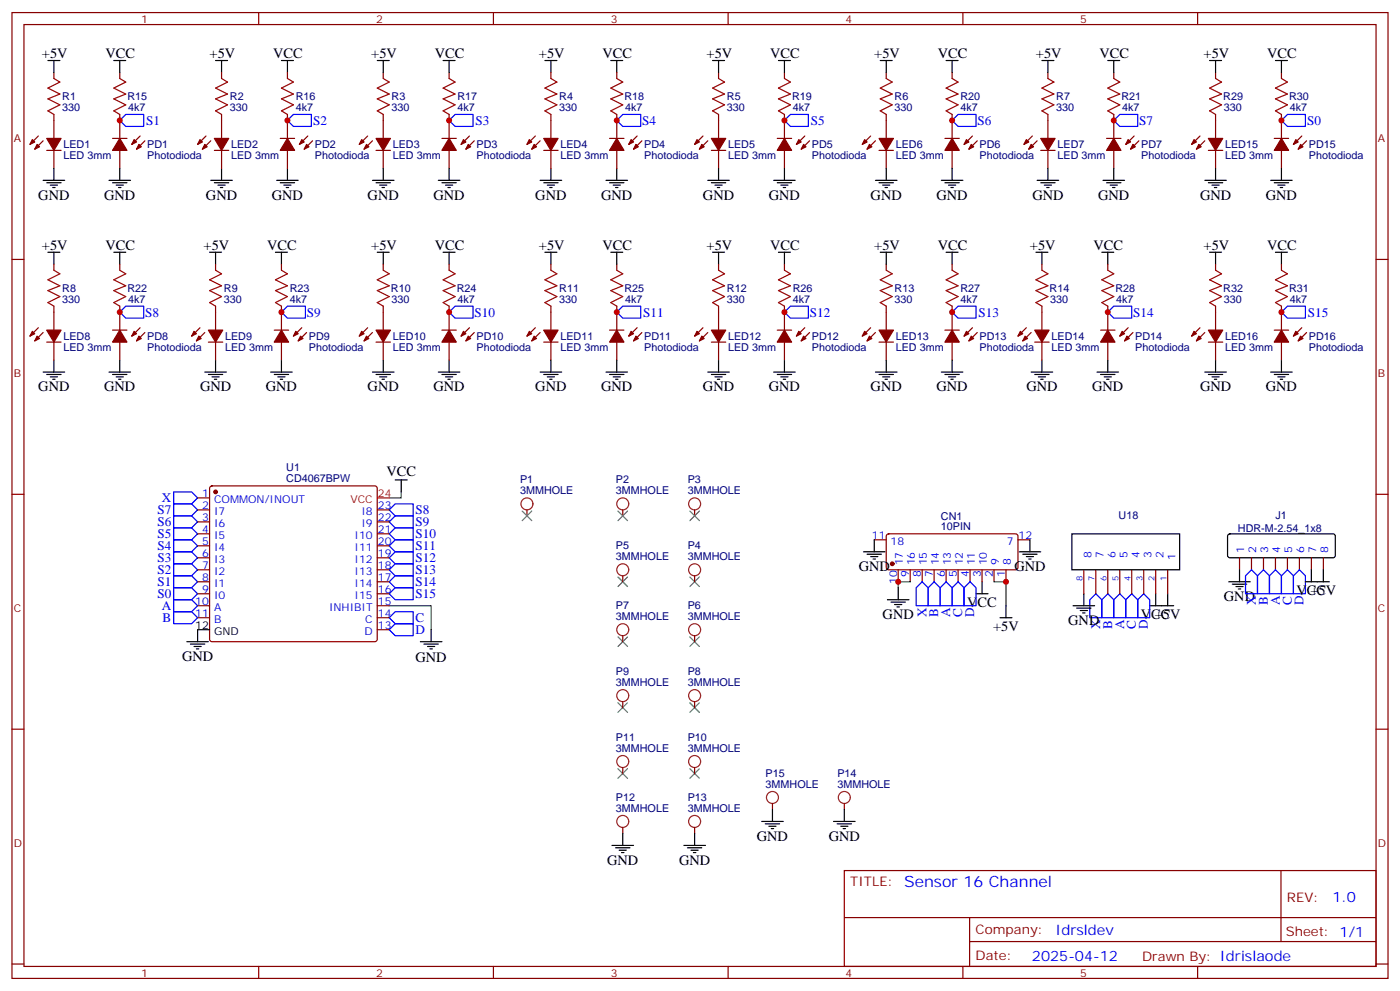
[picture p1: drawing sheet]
<svg xmlns="http://www.w3.org/2000/svg" width="412mm" height="292mm" viewBox="0 0 412 292" stroke-linecap="round" stroke-linejoin="round" font-family="sans-serif">
<g fill="none" stroke="#870000" stroke-width=".35">
<path d="M3.5 3.7h405.4v284.3h-405.4zM7.1 7.2h398.2v277.3h-398.2zM76.2 3.7v3.5M145.3 3.7v3.5M214.5 3.7v3.5M283.6 3.7v3.5M352.8 3.7v3.5M15.9 21.3v1.8M15.9 33.7v7M35.3 21.3v1.8M35.3 33.7v7M65.3 21.3v1.8"/>
<path d="M65.3 33.7v7M84.7 21.3v1.8M84.7 33.7v7M112.9 21.3v1.8M112.9 33.7v7M132.3 21.3v1.8M132.3 33.7v7M162.3 21.3v1.8M162.3 33.7v7M181.7 21.3v1.8M181.7 33.7v7M211.7 21.3v1.8"/>
<path d="M211.7 33.7v7M231.1 21.3v1.8M231.1 33.7v7M261.1 21.3v1.8M261.1 33.7v7M280.5 21.3v1.8M280.5 33.7v7M308.7 21.3v1.8M308.7 33.7v7M328.1 21.3v1.8M328.1 33.7v7M358.1 21.3v1.8"/>
<path d="M358.1 33.7v7M377.5 21.3v1.8M377.5 33.7v7M11.3 40l-2.5 2.5M12.7 41.5l-2.5 2.4M13.8 44.3h4.2M15.9 44.3v5.3M33.2 40.7h4.2M35.3 44.3v5.3M41.3 40l-2.5 2.5M42.7 41.5l-2.5 2.4M60.7 40l-2.5 2.5"/>
<path d="M62.1 41.5l-2.5 2.4M63.1 44.3h4.3M65.3 44.3v5.3M82.5 40.7h4.3M84.7 44.3v5.3M90.7 40l-2.5 2.5M92.1 41.5l-2.5 2.4M108.3 40l-2.5 2.5M109.7 41.5l-2.5 2.4M110.8 44.3h4.2M112.9 44.3v5.3M130.2 40.7h4.2"/>
<path d="M132.3 44.3v5.3M138.3 40l-2.5 2.5M139.7 41.5l-2.5 2.4M157.7 40l-2.5 2.5M159.1 41.5l-2.5 2.4M160.2 44.3h4.2M162.3 44.3v5.3M179.6 40.7h4.2M181.7 44.3v5.3M187.7 40l-2.5 2.5M189.1 41.5l-2.5 2.4M207.1 40l-2.5 2.5"/>
<path d="M208.5 41.5l-2.5 2.4M209.5 44.3h4.3M211.7 44.3v5.3M229 40.7h4.2M231.1 44.3v5.3M237.1 40l-2.5 2.5M238.5 41.5l-2.5 2.4M256.5 40l-2.5 2.5M257.9 41.5l-2.5 2.4M258.9 44.3h4.3M261.1 44.3v5.3M278.3 40.7h4.3"/>
<path d="M280.5 44.3v5.3M286.5 40l-2.5 2.5M287.9 41.5l-2.5 2.4M304.1 40l-2.5 2.5M305.5 41.5l-2.5 2.4M306.6 44.3h4.2M308.7 44.3v5.3M326 40.7h4.2M328.1 44.3v5.3M334.1 40l-2.5 2.5M335.5 41.5l-2.5 2.4M353.5 40l-2.5 2.5"/>
<path d="M354.9 41.5l-2.5 2.4M356 44.3h4.2M358.1 44.3v5.3M375.4 40.7h4.2M377.5 44.3v5.3M383.5 40l-2.5 2.5M384.9 41.5l-2.5 2.4M3.5 76.4h3.6M15.9 77.8v1.8M35.3 77.8v1.8M63.5 77.8v1.8M82.9 77.8v1.8"/>
<path d="M112.9 77.8v1.8M132.3 77.8v1.8M162.3 77.8v1.8M181.7 77.8v1.8M211.7 77.8v1.8M231.1 77.8v1.8M261.1 77.8v1.8M280.5 77.8v1.8M306.9 77.8v1.8M326.3 77.8v1.8M358.1 77.8v1.8M377.5 77.8v1.8"/>
<path d="M405.3 76.4h3.6M11.3 96.5l-2.5 2.5M12.7 97.9l-2.5 2.5M15.9 90.1v7.1M33.2 97.2h4.2M35.3 90.1v7.1M41.3 96.5l-2.5 2.5M42.7 97.9l-2.5 2.5M58.9 96.5l-2.5 2.5M60.3 97.9l-2.4 2.5M63.5 90.1v7.1M80.8 97.2h4.2"/>
<path d="M82.9 90.1v7.1M88.9 96.5l-2.5 2.5M90.3 97.9l-2.5 2.5M108.3 96.5l-2.5 2.5M109.7 97.9l-2.5 2.5M112.9 90.1v7.1M130.2 97.2h4.2M132.3 90.1v7.1M138.3 96.5l-2.5 2.5M139.7 97.9l-2.5 2.5M157.7 96.5l-2.5 2.5M159.1 97.9l-2.5 2.5"/>
<path d="M162.3 90.1v7.1M179.6 97.2h4.2M181.7 90.1v7.1M187.7 96.5l-2.5 2.5M189.1 97.9l-2.5 2.5M207.1 96.5l-2.5 2.5M208.5 97.9l-2.5 2.5M211.7 90.1v7.1M229 97.2h4.2M231.1 90.1v7.1M237.1 96.5l-2.5 2.5M238.5 97.9l-2.5 2.5"/>
<path d="M256.5 96.5l-2.5 2.5M257.9 97.9l-2.5 2.5M261.1 90.1v7.1M278.3 97.2h4.3M280.5 90.1v7.1M286.5 96.5l-2.5 2.5M287.9 97.9l-2.5 2.5M302.3 96.5l-2.4 2.5M303.7 97.9l-2.4 2.5M306.9 90.1v7.1M324.2 97.2h4.2M326.3 90.1v7.1"/>
<path d="M332.3 96.5l-2.5 2.5M333.7 97.9l-2.4 2.5M353.5 96.5l-2.5 2.5M354.9 97.9l-2.5 2.5M358.1 90.1v7.1M375.4 97.2h4.2M377.5 90.1v7.1M383.5 96.5l-2.5 2.5M384.9 97.9l-2.5 2.5M13.8 100.7h4.2M15.9 100.7v5.3M35.3 100.7v5.3"/>
<path d="M61.4 100.7h4.2M63.5 100.7v5.3M82.9 100.7v5.3M110.8 100.7h4.2M112.9 100.7v5.3M132.3 100.7v5.3M160.2 100.7h4.2M162.3 100.7v5.3M181.7 100.7v5.3M209.5 100.7h4.3M211.7 100.7v5.3M231.1 100.7v5.3"/>
<path d="M258.9 100.7h4.3M261.1 100.7v5.3M280.5 100.7v5.3M304.8 100.7h4.2M306.9 100.7v5.3M326.3 100.7v5.3M356 100.7h4.2M358.1 100.7v5.3M377.5 100.7v5.3M3.5 145.5h3.6M58.2 146.6h3.5M58.2 150.1h3.5"/>
<path d="M58.2 153.6h3.5M58.2 157.2h3.5M62 143.3l.4-.2h48l.5 .2 .2 .5v44.4l-.2 .5-.5 .2h-48l-.5-.2-.2-.5v-44.4zM111.1 150.1h3.6M111.1 153.6h3.6M111.1 157.2h3.6M155.2 150.1v1.8M183.4 150.1v1.8M204.6 150.1v1.8M257.5 158.9h3.6M261.3 157.4l.5-.2h37.6l.5 .7-.1 9.4-.6 .4h-37.7l-.4-.7v-9.1zM299.9 158.9h3.5"/>
<path d="M405.3 145.5h3.6M58.2 160.7h3.5M58.2 164.2h3.5M58.2 167.7h3.5M58.2 171.3h3.5M58.2 174.8h3.5M58.2 178.3h3.5M111.1 160.7h3.6M111.1 164.2h3.6M111.1 167.7h3.6M111.1 171.3h3.6M111.1 174.8h3.6"/>
<path d="M111.1 178.3h3.6M183.4 169.5v1.8M204.6 169.5v1.8M264.6 167.7v3.6M268.1 167.7v3.6M271.6 167.7v3.6M275.2 167.7v3.6M278.7 167.7v3.6M282.2 167.7v3.6M285.8 167.7v3.6M289.3 167.7v3.6M292.8 167.7v3.6"/>
<path d="M296.3 167.7v3.6M319.3 167.7v7.1M322.8 167.7v7.1M326.3 167.7v7.1M329.8 167.7v7.1M333.4 167.7v7.1M336.9 167.7v7.1M340.4 167.7v7.1M344 167.7v7.1M365.1 164.2v3.5M368.7 164.2v3.5M372.2 164.2v3.5"/>
<path d="M375.7 164.2v3.5M379.2 164.2v3.5M382.8 164.2v3.5M386.3 164.2v3.5M389.8 164.2v3.5M58.2 181.9h3.5M111.1 181.9h3.6M111.1 185.4h3.6M183.4 187.1v1.8M204.6 187.1v1.8M3.5 214.7h3.6M183.4 206.6v1.7"/>
<path d="M204.6 206.6v1.7M405.3 214.7h3.6M183.4 226v1.7M204.6 226v1.7M227.5 236.5v1.8M248.7 236.5v1.8M183.4 243.6v1.8M204.6 243.6v1.8M248.7 256.3h156.6v28.2h-156.6zM377.3 256.3v20.9M248.7 270.1h156.5M285.6 277.2h119.6"/>
<path d="M285.6 270.1v14.2M3.5 283.8h3.6M76.2 284.5v3.5M145.3 284.5v3.5M214.5 284.5v3.5M283.6 284.5v3.5M352.8 284.5v3.5M405.3 283.8h3.6"/>
</g>
<g fill="none" stroke="#00f" stroke-width=".35">
<path d="M35.3 35.5l1.7-1.8h5.3v3.5h-5.3zM84.7 35.5l1.7-1.8h5.3v3.5h-5.3zM132.3 35.5l1.8-1.8h5.2v3.5h-5.2zM181.7 35.5l1.7-1.8h5.3v3.5h-5.3zM231.1 35.5l1.7-1.8h5.3v3.5h-5.3zM280.5 35.5l1.7-1.8h5.3v3.5h-5.3zM328.1 35.5l1.7-1.8h5.3v3.5h-5.3zM377.5 35.5l1.7-1.8h5.3v3.5h-5.3zM35.3 91.9l1.7-1.8h5.3v3.6h-5.3zM82.9 91.9l1.8-1.8h5.3v3.6h-5.3zM132.3 91.9l1.8-1.8h5.2v3.6h-5.2zM181.7 91.9l1.7-1.8h5.3v3.6h-5.3z"/>
<path d="M231.1 91.9l1.7-1.8h5.3v3.6h-5.3zM282.2 90.1h5.3v3.6h-5.3l-1.7-1.8zM326.3 91.9l1.8-1.8h5.3v3.6h-5.3zM377.5 91.9l1.7-1.8h5.3v3.6h-5.3zM51.2 158.9h5.2l1.8 1.8-1.8 1.8h-5.2zM51.2 148.3h5.2l1.8 1.8-1.8 1.8h-5.2zM51.2 151.9h5.2l1.8 1.7-1.8 1.8h-5.2zM51.2 155.4h5.2l1.8 1.8-1.8 1.7h-5.2zM51.2 144.8h5.2l1.8 1.8-1.8 1.7h-5.2zM114.7 157.2l1.7-1.8h5.3v3.5h-5.3zM114.7 153.6l1.7-1.7h5.3v3.5h-5.3zM114.7 150.1l1.7-1.8h5.3v3.6h-5.3z"/>
<path d="M51.2 169.5h5.2l1.8 1.8-1.8 1.7h-5.2zM51.2 166h5.2l1.8 1.7-1.8 1.8h-5.2zM51.2 162.5h5.2l1.8 1.7-1.8 1.8h-5.2zM51.2 176.6h5.2l1.8 1.7-1.8 1.8h-5.2zM51.2 173h5.2l1.8 1.8-1.8 1.8h-5.2zM114.7 167.7l1.7-1.7h5.3v3.5h-5.3zM114.7 171.3l1.7-1.8h5.3v3.5h-5.3zM114.7 160.7l1.7-1.8h5.3v3.6h-5.3zM114.7 174.8l1.7-1.8h5.3v3.6h-5.3zM116.4 162.5h5.3v3.5h-5.3l-1.7-1.8zM271.6 171.3l1.8 1.7v5.3h-3.5v-5.3zM275.2 171.3l1.7 1.7v5.3h-3.5v-5.3z"/>
<path d="M278.7 171.3l1.8 1.7v5.3h-3.6v-5.3zM282.2 171.3l1.8 1.7v5.3h-3.5v-5.3zM285.8 171.3l1.7 1.7v5.3h-3.5v-5.3zM322.8 174.8l1.8 1.8v5.3h-3.6v-5.3zM326.3 174.8l1.8 1.8v5.3h-3.5v-5.3zM329.8 174.8l1.8 1.8v5.3h-3.5v-5.3zM333.4 174.8l1.7 1.8v5.3h-3.5v-5.3zM336.9 174.8l1.8 1.8v5.3h-3.6v-5.3zM368.7 167.7l1.7 1.8v5.3h-3.5v-5.3zM372.2 167.7l1.7 1.8v5.3h-3.5v-5.3zM375.7 167.7l1.8 1.8v5.3h-3.6v-5.3zM377.5 169.5l1.7-1.8 1.8 1.8v5.3h-3.5z"/>
<path d="M382.8 167.7l1.7 1.8v5.3h-3.5v-5.3zM51.2 180.1h5.2l1.8 1.8-1.8 1.7h-5.2zM114.7 181.9l1.7-1.8h5.3v3.5h-5.3zM114.7 185.4l1.7-1.8h5.3v3.5h-5.3z"/>
</g>
<g fill="none" stroke="#000" stroke-width=".35">
<path d="M14.1 17.8h3.5M15.9 17.8v3.5M33.5 17.8h3.5M35.3 17.8v3.5M63.5 17.8h3.5M65.3 17.8v3.5M82.9 17.8h3.5M84.7 17.8v3.5M111.1 17.8h3.6M112.9 17.8v3.5M130.5 17.8h3.6M132.3 17.8v3.5"/>
<path d="M160.5 17.8h3.5M162.3 17.8v3.5M179.9 17.8h3.5M181.7 17.8v3.5M209.9 17.8h3.5M211.7 17.8v3.5M229.3 17.8h3.5M231.1 17.8v3.5M259.3 17.8h3.5M261.1 17.8v3.5M278.7 17.8h3.5M280.5 17.8v3.5"/>
<path d="M306.9 17.8h3.5M308.7 17.8v3.5M326.3 17.8h3.5M328.1 17.8v3.5M356.3 17.8h3.5M358.1 17.8v3.5M375.7 17.8h3.5M377.5 17.8v3.5M12.7 53.1h6.3M13.8 53.8h4.2M14.8 54.5h2.1M15.5 55.2h.7"/>
<path d="M15.9 49.6v3.5M32.1 53.1h6.4M33.2 53.8h4.2M34.2 54.5h2.1M34.9 55.2h.7M35.3 49.6v3.5M62.1 53.1h6.3M63.1 53.8h4.3M64.2 54.5h2.1M64.9 55.2h.7M65.3 49.6v3.5M81.5 53.1h6.3"/>
<path d="M82.5 53.8h4.3M83.6 54.5h2.1M84.3 55.2h.7M84.7 49.6v3.5M109.7 53.1h6.4M110.8 53.8h4.2M111.8 54.5h2.1M112.5 55.2h.7M112.9 49.6v3.5M129.1 53.1h6.4M130.2 53.8h4.2M131.2 54.5h2.1"/>
<path d="M131.9 55.2h.7M132.3 49.6v3.5M159.1 53.1h6.4M160.2 53.8h4.2M161.2 54.5h2.1M161.9 55.2h.7M162.3 49.6v3.5M178.5 53.1h6.4M179.6 53.8h4.2M180.6 54.5h2.1M181.3 55.2h.7M181.7 49.6v3.5"/>
<path d="M208.5 53.1h6.3M209.5 53.8h4.3M210.6 54.5h2.1M211.3 55.2h.7M211.7 49.6v3.5M227.9 53.1h6.3M229 53.8h4.2M230 54.5h2.1M230.7 55.2h.7M231.1 49.6v3.5M257.9 53.1h6.3M258.9 53.8h4.3"/>
<path d="M260 54.5h2.1M260.7 55.2h.7M261.1 49.6v3.5M277.3 53.1h6.3M278.3 53.8h4.3M279.4 54.5h2.1M280.1 55.2h.7M280.5 49.6v3.5M305.5 53.1h6.4M306.6 53.8h4.2M307.6 54.5h2.1M308.3 55.2h.7"/>
<path d="M308.7 49.6v3.5M324.9 53.1h6.4M326 53.8h4.2M327 54.5h2.1M327.7 55.2h.7M328.1 49.6v3.5M354.9 53.1h6.3M356 53.8h4.2M357 54.5h2.1M357.7 55.2h.7M358.1 49.6v3.5M374.3 53.1h6.3"/>
<path d="M375.4 53.8h4.2M376.4 54.5h2.1M377.1 55.2h.7M377.5 49.6v3.5M14.1 74.3h3.5M15.9 74.3v3.5M33.5 74.3h3.5M35.3 74.3v3.5M61.7 74.3h3.6M63.5 74.3v3.5M81.1 74.3h3.6M82.9 74.3v3.5"/>
<path d="M111.1 74.3h3.6M112.9 74.3v3.5M130.5 74.3h3.6M132.3 74.3v3.5M160.5 74.3h3.5M162.3 74.3v3.5M179.9 74.3h3.5M181.7 74.3v3.5M209.9 74.3h3.5M211.7 74.3v3.5M229.3 74.3h3.5M231.1 74.3v3.5"/>
<path d="M259.3 74.3h3.5M261.1 74.3v3.5M278.7 74.3h3.5M280.5 74.3v3.5M305.2 74.3h3.5M306.9 74.3v3.5M324.6 74.3h3.5M326.3 74.3v3.5M356.3 74.3h3.5M358.1 74.3v3.5M375.7 74.3h3.5M377.5 74.3v3.5"/>
<path d="M12.7 109.5h6.3M13.8 110.2h4.2M14.8 110.9h2.1M15.5 111.7h.7M15.9 106v3.5M32.1 109.5h6.4M33.2 110.2h4.2M34.2 110.9h2.1M34.9 111.7h.7M35.3 106v3.5M60.3 109.5h6.4M61.4 110.2h4.2"/>
<path d="M62.4 110.9h2.2M63.1 111.7h.8M63.5 106v3.5M79.7 109.5h6.4M80.8 110.2h4.2M81.8 110.9h2.2M82.5 111.7h.8M82.9 106v3.5M109.7 109.5h6.4M110.8 110.2h4.2M111.8 110.9h2.1M112.5 111.7h.7"/>
<path d="M112.9 106v3.5M129.1 109.5h6.4M130.2 110.2h4.2M131.2 110.9h2.1M131.9 111.7h.7M132.3 106v3.5M159.1 109.5h6.4M160.2 110.2h4.2M161.2 110.9h2.1M161.9 111.7h.7M162.3 106v3.5M178.5 109.5h6.4"/>
<path d="M179.6 110.2h4.2M180.6 110.9h2.1M181.3 111.7h.7M181.7 106v3.5M208.5 109.5h6.3M209.5 110.2h4.3M210.6 110.9h2.1M211.3 111.7h.7M211.7 106v3.5M227.9 109.5h6.3M229 110.2h4.2M230 110.9h2.1"/>
<path d="M230.7 111.7h.7M231.1 106v3.5M257.9 109.5h6.3M258.9 110.2h4.3M260 110.9h2.1M260.7 111.7h.7M261.1 106v3.5M277.3 109.5h6.3M278.3 110.2h4.3M279.4 110.9h2.1M280.1 111.7h.7M280.5 106v3.5"/>
<path d="M303.7 109.5h6.4M304.8 110.2h4.2M305.9 110.9h2.1M306.6 111.7h.7M306.9 106v3.5M323.1 109.5h6.4M324.2 110.2h4.2M325.3 110.9h2.1M326 111.7h.7M326.3 106v3.5M354.9 109.5h6.3M356 110.2h4.2"/>
<path d="M357 110.9h2.1M357.7 111.7h.7M358.1 106v3.5M374.3 109.5h6.3M375.4 110.2h4.2M376.4 110.9h2.1M377.1 111.7h.7M377.5 106v3.5M116.4 141.3h3.5M118.2 141.3v3.5M257.5 158.9v3.6M303.4 158.9v3.6"/>
<path d="M315.7 157.2h31.8v10.5h-31.8zM361.8 157.4l.5-.2h30.3l.5 .2 .2 .5v5.6l-.2 .5-.5 .2h-30.3l-.5-.2-.2-.5v-5.6zM254.4 162.5h6.3M255.4 163.2h4.2M256.5 163.9h2.1M257.2 164.6h.7M261.4 176.6h6.4M262.5 177.3h4.2M263.5 178h2.1M264.2 178.7h.7M264.6 173v3.6M287.5 174.8h3.5"/>
<path d="M289.3 171.3v3.5M296.3 178.3v3.6M300.2 162.5h6.4M301.3 163.2h4.2M302.3 163.9h2.1M303 164.6h.7M316.1 178.3h6.3M317.1 179h4.3M318.2 179.7h2.1M319.3 174.8v3.5M338.7 178.3h7M340.4 174.8v3.5"/>
<path d="M344 174.8v3.5M361.9 171.3h6.4M363 172h4.2M364.1 172.7h2.1M364.8 173.4h.7M365.1 167.7v3.6M384.5 171.3h7.1M386.3 167.7v3.6M389.8 167.7v3.6M55 188.9h6.4M56.1 189.6h4.2M57.1 190.3h2.2"/>
<path d="M57.9 191h.7M61.7 185.4h-3.5v3.5M123.8 188.9h6.4M124.9 189.6h4.2M125.9 190.3h2.2M126.6 191h.8M127 185.4v3.5M294.6 181.9h3.5M318.9 180.4h.7M227.5 238.3v3.5M248.7 238.3v3.5M180.3 248.9h6.3"/>
<path d="M181.3 249.6h4.3M182.4 250.3h2.1M183.1 251h.7M183.4 245.4v3.5M201.4 248.9h6.4M202.5 249.6h4.2M203.6 250.3h2.1M204.3 251h.7M204.6 245.4v3.5M224.4 241.8h6.3M225.4 242.5h4.3M226.5 243.2h2.1"/>
<path d="M227.2 243.9h.7M245.5 241.8h6.4M246.6 242.5h4.2M247.6 243.2h2.2M248.4 243.9h.7"/>
</g>
<path d="M118.2 144.8v1.8h-3.5M114.7 178.3h12.3v7.1M268.1 171.3h-3.5v1.7M292.8 171.3h3.5v7" fill="none" stroke="#008700" stroke-width=".35"/>
<g fill="none" stroke="#8c2424" stroke-width=".35">
<circle cx="155.2" cy="148.3" r="1.76"/>
<circle cx="183.4" cy="148.3" r="1.76"/>
<circle cx="204.6" cy="148.3" r="1.76"/>
<circle cx="183.4" cy="167.7" r="1.76"/>
<circle cx="204.6" cy="167.7" r="1.76"/>
<circle cx="183.4" cy="185.4" r="1.76"/>
<circle cx="204.6" cy="185.4" r="1.76"/>
<circle cx="183.4" cy="204.8" r="1.76"/>
<circle cx="204.6" cy="204.8" r="1.76"/>
<circle cx="183.4" cy="224.2" r="1.76"/>
<circle cx="204.6" cy="224.2" r="1.76"/>
<circle cx="227.5" cy="234.8" r="1.76"/>
<circle cx="248.7" cy="234.8" r="1.76"/>
<circle cx="183.4" cy="241.8" r="1.76"/>
<circle cx="204.6" cy="241.8" r="1.76"/>
</g>
<g fill="none" stroke="#3c3" stroke-width=".35">
<path d="M153.8 150.5l2.8 2.8M156.6 150.5l-2.8 2.8M182 150.5l2.9 2.8M184.9 150.5l-2.9 2.8M203.2 150.5l2.8 2.8M206 150.5l-2.8 2.8M182 169.9l2.9 2.8M184.9 169.9l-2.9 2.8M203.2 169.9l2.8 2.8M206 169.9l-2.8 2.8M182 187.5l2.9 2.8M184.9 187.5l-2.9 2.8"/>
<path d="M203.2 187.5l2.8 2.8M206 187.5l-2.8 2.8M182 206.9l2.9 2.8M184.9 206.9l-2.9 2.8M203.2 206.9l2.8 2.8M206 206.9l-2.8 2.8M182 226.3l2.9 2.8M184.9 226.3l-2.9 2.8M203.2 226.3l2.8 2.8M206 226.3l-2.8 2.8"/>
</g>
<g fill="#870000" stroke="#870000" stroke-width=".35">
<path d="M13.8 40.7h4.2l-2.1 3.6z"/>
<path d="M10.9 42.5l.7 .7-1.4 .7z"/>
<path d="M9.5 41.1l.7 .7-1.4 .7z"/>
<path d="M35.3 40.7l2.1 3.6h-4.2z"/>
<path d="M40.9 42.5l.7 .7-1.4 .7z"/>
<path d="M39.5 41.1l.7 .7-1.4 .7z"/>
<path d="M84.7 40.7l2.1 3.6h-4.3z"/>
<path d="M90.3 42.5l.7 .7-1.4 .7z"/>
<path d="M88.9 41.1l.7 .7-1.4 .7z"/>
<path d="M63.1 40.7h4.3l-2.1 3.6z"/>
<path d="M60.3 42.5l.7 .7-1.4 .7z"/>
<path d="M58.9 41.1l.7 .7-1.4 .7z"/>
<path d="M110.8 40.7h4.2l-2.1 3.6z"/>
<path d="M107.9 42.5l.8 .7-1.5 .7z"/>
<path d="M106.5 41.1l.7 .7-1.4 .7z"/>
<path d="M132.3 40.7l2.1 3.6h-4.2z"/>
<path d="M137.9 42.5l.7 .7-1.4 .7z"/>
<path d="M136.5 41.1l.7 .7-1.4 .7z"/>
<path d="M181.7 40.7l2.1 3.6h-4.2z"/>
<path d="M187.3 42.5l.7 .7-1.4 .7z"/>
<path d="M185.9 41.1l.7 .7-1.4 .7z"/>
<path d="M160.2 40.7h4.2l-2.1 3.6z"/>
<path d="M157.3 42.5l.7 .7-1.4 .7z"/>
<path d="M155.9 41.1l.7 .7-1.4 .7z"/>
<path d="M209.5 40.7h4.3l-2.1 3.6z"/>
<path d="M206.7 42.5l.7 .7-1.4 .7z"/>
<path d="M205.3 41.1l.7 .7-1.4 .7z"/>
<path d="M231.1 40.7l2.1 3.6h-4.2z"/>
<path d="M236.7 42.5l.7 .7-1.4 .7z"/>
<path d="M235.3 41.1l.7 .7-1.4 .7z"/>
<path d="M258.9 40.7h4.3l-2.1 3.6z"/>
<path d="M256.1 42.5l.7 .7-1.4 .7z"/>
<path d="M254.7 41.1l.7 .7-1.4 .7z"/>
<path d="M280.5 40.7l2.1 3.6h-4.3z"/>
<path d="M286.1 42.5l.7 .7-1.4 .7z"/>
<path d="M284.7 41.1l.7 .7-1.4 .7z"/>
<path d="M35.3 97.2l2.1 3.5h-4.2z"/>
<path d="M40.9 99l.7 .7-1.4 .7z"/>
<path d="M39.5 97.5l.7 .7-1.4 .8z"/>
<path d="M13.8 97.2h4.2l-2.1 3.5z"/>
<path d="M10.9 99l.7 .7-1.4 .7z"/>
<path d="M9.5 97.5l.7 .7-1.4 .8z"/>
<path d="M306.6 40.7h4.2l-2.1 3.6z"/>
<path d="M303.7 42.5l.7 .7-1.4 .7z"/>
<path d="M302.3 41.1l.7 .7-1.4 .7z"/>
<path d="M328.1 40.7l2.1 3.6h-4.2z"/>
<path d="M333.7 42.5l.7 .7-1.4 .7z"/>
<path d="M332.3 41.1l.7 .7-1.4 .7z"/>
<path d="M82.9 97.2l2.1 3.5h-4.2z"/>
<path d="M88.5 99l.8 .7-1.5 .7z"/>
<path d="M87.1 97.5l.7 .7-1.4 .8z"/>
<path d="M61.4 97.2h4.2l-2.1 3.5z"/>
<path d="M58.6 99l.7 .7-1.4 .7z"/>
<path d="M57.1 97.5l.8 .7-1.5 .8z"/>
<path d="M132.3 97.2l2.1 3.5h-4.2z"/>
<path d="M137.9 99l.7 .7-1.4 .7z"/>
<path d="M136.5 97.5l.7 .7-1.4 .8z"/>
<path d="M110.8 97.2h4.2l-2.1 3.5z"/>
<path d="M107.9 99l.8 .7-1.5 .7z"/>
<path d="M106.5 97.5l.7 .7-1.4 .8z"/>
<path d="M160.2 97.2h4.2l-2.1 3.5z"/>
<path d="M157.3 99l.7 .7-1.4 .7z"/>
<path d="M155.9 97.5l.7 .7-1.4 .8z"/>
<path d="M181.7 97.2l2.1 3.5h-4.2z"/>
<path d="M187.3 99l.7 .7-1.4 .7z"/>
<path d="M185.9 97.5l.7 .7-1.4 .8z"/>
<path d="M231.1 97.2l2.1 3.5h-4.2z"/>
<path d="M236.7 99l.7 .7-1.4 .7z"/>
<path d="M235.3 97.5l.7 .7-1.4 .8z"/>
<path d="M209.5 97.2h4.3l-2.1 3.5z"/>
<path d="M206.7 99l.7 .7-1.4 .7z"/>
<path d="M205.3 97.5l.7 .7-1.4 .8z"/>
<path d="M258.9 97.2h4.3l-2.1 3.5z"/>
<path d="M256.1 99l.7 .7-1.4 .7z"/>
<path d="M254.7 97.5l.7 .7-1.4 .8z"/>
<path d="M280.5 97.2l2.1 3.5h-4.3z"/>
<path d="M286.1 99l.7 .7-1.4 .7z"/>
<path d="M284.7 97.5l.7 .7-1.4 .8z"/>
<path d="M326.3 97.2l2.1 3.5h-4.2z"/>
<path d="M332 99l.7 .7-1.4 .7z"/>
<path d="M330.6 97.5l.7 .7-1.5 .8z"/>
<path d="M304.8 97.2h4.2l-2.1 3.5z"/>
<path d="M302 99l.7 .7-1.4 .7z"/>
<path d="M300.6 97.5l.7 .7-1.4 .8z"/>
<path d="M356 40.7h4.2l-2.1 3.6z"/>
<path d="M353.1 42.5l.7 .7-1.4 .7z"/>
<path d="M351.7 41.1l.7 .7-1.4 .7z"/>
<path d="M377.5 40.7l2.1 3.6h-4.2z"/>
<path d="M383.1 42.5l.7 .7-1.4 .7z"/>
<path d="M381.7 41.1l.7 .7-1.4 .7z"/>
<path d="M377.5 97.2l2.1 3.5h-4.2z"/>
<path d="M383.1 99l.7 .7-1.4 .7z"/>
<path d="M381.7 97.5l.7 .7-1.4 .8z"/>
<path d="M356 97.2h4.2l-2.1 3.5z"/>
<path d="M353.1 99l.7 .7-1.4 .7z"/>
<path d="M351.7 97.5l.7 .7-1.4 .8z"/>
<circle cx="262.8" cy="166" r=".53"/>
<circle cx="63.5" cy="144.8" r=".53"/>
</g>
<g fill="none" stroke="#a10000" stroke-width=".35">
<path d="M15.9 23.1l1.7 1.1-3.5 1.7 3.5 1.8-3.5 1.4 3.5 1.8-3.5 1.7 1.8 1.1M35.3 23.1l1.7 1.1-3.5 1.7 3.5 1.8-3.5 1.4 3.5 1.8-3.5 1.7 1.8 1.1M65.3 23.1l1.7 1.1-3.5 1.7 3.5 1.8-3.5 1.4 3.5 1.8-3.5 1.7 1.8 1.1M84.7 23.1l1.7 1.1-3.5 1.7 3.5 1.8-3.5 1.4 3.5 1.8-3.5 1.7 1.8 1.1M112.9 23.1l1.8 1.1-3.6 1.7 3.6 1.8-3.6 1.4 3.6 1.8-3.6 1.7 1.8 1.1M132.3 23.1l1.8 1.1-3.6 1.7 3.6 1.8-3.6 1.4 3.6 1.8-3.6 1.7 1.8 1.1M162.3 23.1l1.7 1.1-3.5 1.7 3.5 1.8-3.5 1.4 3.5 1.8-3.5 1.7 1.8 1.1M181.7 23.1l1.7 1.1-3.5 1.7 3.5 1.8-3.5 1.4 3.5 1.8-3.5 1.7 1.8 1.1M211.7 23.1l1.7 1.1-3.5 1.7 3.5 1.8-3.5 1.4 3.5 1.8-3.5 1.7 1.8 1.1M231.1 23.1l1.7 1.1-3.5 1.7 3.5 1.8-3.5 1.4 3.5 1.8-3.5 1.7 1.8 1.1M261.1 23.1l1.7 1.1-3.5 1.7 3.5 1.8-3.5 1.4 3.5 1.8-3.5 1.7 1.8 1.1M280.5 23.1l1.7 1.1-3.5 1.7 3.5 1.8-3.5 1.4 3.5 1.8-3.5 1.7 1.8 1.1"/>
<path d="M308.7 23.1l1.7 1.1-3.5 1.7 3.5 1.8-3.5 1.4 3.5 1.8-3.5 1.7 1.8 1.1M328.1 23.1l1.7 1.1-3.5 1.7 3.5 1.8-3.5 1.4 3.5 1.8-3.5 1.7 1.8 1.1M358.1 23.1l1.7 1.1-3.5 1.7 3.5 1.8-3.5 1.4 3.5 1.8-3.5 1.7 1.8 1.1M377.5 23.1l1.7 1.1-3.5 1.7 3.5 1.8-3.5 1.4 3.5 1.8-3.5 1.7 1.8 1.1M15.9 79.6l1.7 1-3.5 1.8 3.5 1.7-3.5 1.4 3.5 1.8-3.5 1.8 1.8 1M35.3 79.6l1.7 1-3.5 1.8 3.5 1.7-3.5 1.4 3.5 1.8-3.5 1.8 1.8 1M63.5 79.6l1.8 1-3.6 1.8 3.6 1.7-3.6 1.4 3.6 1.8-3.6 1.8 1.8 1M82.9 79.6l1.8 1-3.6 1.8 3.6 1.7-3.6 1.4 3.6 1.8-3.6 1.8 1.8 1M112.9 79.6l1.8 1-3.6 1.8 3.6 1.7-3.6 1.4 3.6 1.8-3.6 1.8 1.8 1M132.3 79.6l1.8 1-3.6 1.8 3.6 1.7-3.6 1.4 3.6 1.8-3.6 1.8 1.8 1M162.3 79.6l1.7 1-3.5 1.8 3.5 1.7-3.5 1.4 3.5 1.8-3.5 1.8 1.8 1M181.7 79.6l1.7 1-3.5 1.8 3.5 1.7-3.5 1.4 3.5 1.8-3.5 1.8 1.8 1"/>
<path d="M211.7 79.6l1.7 1-3.5 1.8 3.5 1.7-3.5 1.4 3.5 1.8-3.5 1.8 1.8 1M231.1 79.6l1.7 1-3.5 1.8 3.5 1.7-3.5 1.4 3.5 1.8-3.5 1.8 1.8 1M261.1 79.6l1.7 1-3.5 1.8 3.5 1.7-3.5 1.4 3.5 1.8-3.5 1.8 1.8 1M280.5 79.6l1.7 1-3.5 1.8 3.5 1.7-3.5 1.4 3.5 1.8-3.5 1.8 1.8 1M306.9 79.6l1.8 1-3.5 1.8 3.5 1.7-3.5 1.4 3.5 1.8-3.5 1.8 1.7 1M326.3 79.6l1.8 1-3.5 1.8 3.5 1.7-3.5 1.4 3.5 1.8-3.5 1.8 1.7 1M358.1 79.6l1.7 1-3.5 1.8 3.5 1.7-3.5 1.4 3.5 1.8-3.5 1.8 1.8 1M377.5 79.6l1.7 1-3.5 1.8 3.5 1.7-3.5 1.4 3.5 1.8-3.5 1.8 1.8 1"/>
</g>
<path d="M111.1 146.6h3.6" fill="none" stroke="#f00" stroke-width=".35"/>
<g fill="#c00">
<circle cx="296.3" cy="171.3" r=".88"/>
<circle cx="264.6" cy="171.3" r=".88"/>
<circle cx="181.7" cy="91.9" r=".88"/>
<circle cx="35.3" cy="35.5" r=".88"/>
<circle cx="84.7" cy="35.5" r=".88"/>
<circle cx="132.3" cy="35.5" r=".88"/>
<circle cx="181.7" cy="35.5" r=".88"/>
<circle cx="231.1" cy="35.5" r=".88"/>
<circle cx="280.5" cy="35.5" r=".88"/>
<circle cx="328.1" cy="35.5" r=".88"/>
<circle cx="326.3" cy="91.9" r=".88"/>
<circle cx="280.5" cy="91.9" r=".88"/>
<circle cx="231.1" cy="91.9" r=".88"/>
<circle cx="132.3" cy="91.9" r=".88"/>
<circle cx="82.9" cy="91.9" r=".88"/>
<circle cx="35.3" cy="91.9" r=".88"/>
<circle cx="377.5" cy="35.5" r=".88"/>
<circle cx="377.5" cy="91.9" r=".88"/>
</g>
<text font-size="4.6" fill="#00f" x="266.3" y="261.2">Sensor 16 Channel</text>
<g font-size="4.2">
<text x="12.3" y="17.1">+5V</text>
<text x="31" y="17.1">VCC</text>
<text x="61.7" y="17.1">+5V</text>
<text x="80.4" y="17.1">VCC</text>
<text x="109.4" y="17.1">+5V</text>
<text x="128.1" y="17.1">VCC</text>
<text x="158.7" y="17.1">+5V</text>
<text x="177.4" y="17.1">VCC</text>
<text x="208.1" y="17.1">+5V</text>
<text x="226.8" y="17.1">VCC</text>
<text x="257.5" y="17.1">+5V</text>
<text x="276.2" y="17.1">VCC</text>
<text x="305.2" y="17.1">+5V</text>
<text x="323.8" y="17.1">VCC</text>
<text x="354.5" y="17.1">+5V</text>
<text x="373.2" y="17.1">VCC</text>
<text x="11.3" y="58.7">GND</text>
<text x="30.7" y="58.7">GND</text>
<text x="60.7" y="58.7">GND</text>
<text x="80.1" y="58.7">GND</text>
<text x="108.3" y="58.7">GND</text>
<text x="127.7" y="58.7">GND</text>
<text x="157.7" y="58.7">GND</text>
<text x="177.1" y="58.7">GND</text>
<text x="207.1" y="58.7">GND</text>
<text x="226.5" y="58.7">GND</text>
<text x="256.5" y="58.7">GND</text>
<text x="275.9" y="58.7">GND</text>
<text x="304.1" y="58.7">GND</text>
<text x="323.5" y="58.7">GND</text>
<text x="353.5" y="58.7">GND</text>
<text x="372.9" y="58.7">GND</text>
<text x="12.3" y="73.6">+5V</text>
<text x="31" y="73.6">VCC</text>
<text x="60" y="73.6">+5V</text>
<text x="78.7" y="73.6">VCC</text>
<text x="109.4" y="73.6">+5V</text>
<text x="128.1" y="73.6">VCC</text>
<text x="158.7" y="73.6">+5V</text>
<text x="177.4" y="73.6">VCC</text>
<text x="208.1" y="73.6">+5V</text>
<text x="226.8" y="73.6">VCC</text>
<text x="257.5" y="73.6">+5V</text>
<text x="276.2" y="73.6">VCC</text>
<text x="303.4" y="73.6">+5V</text>
<text x="322.1" y="73.6">VCC</text>
<text x="354.5" y="73.6">+5V</text>
<text x="373.2" y="73.6">VCC</text>
<text x="11.3" y="115.2">GND</text>
<text x="30.7" y="115.2">GND</text>
<text x="58.9" y="115.2">GND</text>
<text x="78.3" y="115.2">GND</text>
<text x="108.3" y="115.2">GND</text>
<text x="127.7" y="115.2">GND</text>
<text x="157.7" y="115.2">GND</text>
<text x="177.1" y="115.2">GND</text>
<text x="207.1" y="115.2">GND</text>
<text x="226.5" y="115.2">GND</text>
<text x="256.5" y="115.2">GND</text>
<text x="275.9" y="115.2">GND</text>
<text x="302.3" y="115.2">GND</text>
<text x="321.7" y="115.2">GND</text>
<text x="353.5" y="115.2">GND</text>
<text x="372.9" y="115.2">GND</text>
<text x="113.8" y="140.2">VCC</text>
<text x="252.9" y="168.1">GND</text>
<text x="298.8" y="168.1">GND</text>
<text x="284.9" y="178.8">VCC</text>
<text x="360.5" y="176.9">GND</text>
<text x="381.9" y="175.2">VCC</text>
<text x="386" y="175.2">+5V</text>
<text x="260" y="182.2">GND</text>
<text x="292.5" y="185.8">+5V</text>
<text x="314.7" y="184">GND</text>
<text x="336.1" y="182.3">VCC</text>
<text x="340.2" y="182.3">+5V</text>
<text x="53.6" y="194.6">GND</text>
<text x="122.4" y="195">GND</text>
<text x="223" y="247.5">GND</text>
<text x="244.1" y="247.5">GND</text>
<text x="178.9" y="254.5">GND</text>
<text x="200" y="254.5">GND</text>
</g>
<g font-size="4.2" fill="#00f">
<text x="392.5" y="265.6">1.0</text>
<text x="310.9" y="275.1">Idrsldev</text>
<text x="304" y="282.9">2025-04-12</text>
</g>
<g font-size="3.9" fill="#00f">
<text x="43" y="36.8">S1</text>
<text x="92.3" y="36.8">S2</text>
<text x="140.1" y="36.8">S3</text>
<text x="189.2" y="36.8">S4</text>
<text x="238.8" y="36.8">S5</text>
<text x="288" y="36.8">S6</text>
<text x="335.6" y="36.8">S7</text>
<text x="385.1" y="36.8">S0</text>
<text x="42.8" y="93.2">S8</text>
<text x="90.4" y="93.2">S9</text>
<text x="139.8" y="93.2">S10</text>
<text x="189.4" y="93.2">S11</text>
<text x="238.6" y="93.2">S12</text>
<text x="288.2" y="93.2">S13</text>
<text x="333.8" y="93.2">S14</text>
<text x="385.2" y="93.2">S15</text>
<text x="47.7" y="147.8">X</text>
<text x="46.4" y="151.4">S7</text>
<text x="46.4" y="154.9">S6</text>
<text x="122.4" y="155">S9</text>
<text x="122.4" y="151.5">S8</text>
<text x="46.4" y="161.9">S4</text>
<text x="46.4" y="158.4">S5</text>
<text x="122.4" y="158.5">S10</text>
<text x="46.4" y="165.5">S3</text>
<text x="122.4" y="165.6">S12</text>
<text x="122.4" y="162">S11</text>
<text x="46.4" y="172.5">S1</text>
<text x="46.4" y="169">S2</text>
<text x="122.4" y="169.1">S13</text>
<text x="122.4" y="172.6">S14</text>
<text x="46.4" y="176.1">S0</text>
<text x="47.7" y="179.6">A</text>
<text x="122.4" y="176.2">S15</text>
<text x="369.9" y="178.2" transform="rotate(-90 369.9 178.2)">X</text>
<text x="373.4" y="178" transform="rotate(-90 373.4 178)">B</text>
<text x="377" y="178.2" transform="rotate(-90 377 178.2)">A</text>
<text x="380.5" y="178" transform="rotate(-90 380.5 178)">C</text>
<text x="384" y="178.2" transform="rotate(-90 384 178.2)">D</text>
<text x="47.9" y="183.1">B</text>
<text x="122.4" y="183.2">C</text>
<text x="272.9" y="181.8" transform="rotate(-90 272.9 181.8)">X</text>
<text x="276.4" y="181.5" transform="rotate(-90 276.4 181.5)">B</text>
<text x="279.9" y="181.8" transform="rotate(-90 279.9 181.8)">A</text>
<text x="283.5" y="181.5" transform="rotate(-90 283.5 181.5)">C</text>
<text x="287" y="181.8" transform="rotate(-90 287 181.8)">D</text>
<text x="324" y="185.3" transform="rotate(-90 324 185.3)">X</text>
<text x="327.6" y="185.1" transform="rotate(-90 327.6 185.1)">B</text>
<text x="331.1" y="185.3" transform="rotate(-90 331.1 185.3)">A</text>
<text x="334.6" y="185.1" transform="rotate(-90 334.6 185.1)">C</text>
<text x="338.2" y="185.3" transform="rotate(-90 338.2 185.3)">D</text>
<text x="122.4" y="186.7">D</text>
</g>
<g font-size="3.9" fill="#800">
<text x="250.5" y="260.9">TITLE:</text>
<text x="379.1" y="265.6">REV:</text>
<text x="287.4" y="275.1">Company:</text>
<text x="378.7" y="275.7">Sheet: 1/1</text>
<text x="287.4" y="282.8">Date:</text>
<text x="336.4" y="282.8">Drawn By: Idrislaode</text>
</g>
<g font-size="3.2" fill="#800">
<text x="41.6" y="6.7">1</text>
<text x="110.8" y="6.7">2</text>
<text x="179.9" y="6.7">3</text>
<text x="249.1" y="6.7">4</text>
<text x="318.2" y="6.7">5</text>
<text x="4.1" y="41.8">A</text>
<text x="405.9" y="41.8">A</text>
<text x="4.1" y="110.9">B</text>
<text x="405.9" y="110.9">B</text>
<text x="4.1" y="180.1">C</text>
<text x="405.9" y="180.1">C</text>
<text x="4.1" y="249.2">D</text>
<text x="405.9" y="249.2">D</text>
<text x="41.6" y="287.5">1</text>
<text x="110.8" y="287.5">2</text>
<text x="179.9" y="287.5">3</text>
<text x="249.1" y="287.5">4</text>
<text x="318.2" y="287.5">5</text>
</g>
<g font-size="3.2" fill="#000080">
<text x="18.3" y="29.5">R1</text>
<text x="37.5" y="29.5">R15</text>
<text x="67.7" y="29.5">R2</text>
<text x="87.1" y="29.5">R16</text>
<text x="115.4" y="29.5">R3</text>
<text x="134.8" y="29.5">R17</text>
<text x="164.7" y="29.5">R4</text>
<text x="184" y="29.5">R18</text>
<text x="214.1" y="29.5">R5</text>
<text x="233.3" y="29.5">R19</text>
<text x="263.5" y="29.5">R6</text>
<text x="282.9" y="29.5">R20</text>
<text x="311.1" y="29.5">R7</text>
<text x="330.4" y="29.5">R21</text>
<text x="360.3" y="29.5">R29</text>
<text x="379.7" y="29.5">R30</text>
<text x="18.3" y="32.7">330</text>
<text x="37.7" y="32.7">4k7</text>
<text x="67.7" y="32.7">330</text>
<text x="87.1" y="32.7">4k7</text>
<text x="115.4" y="32.7">330</text>
<text x="134.8" y="32.7">4k7</text>
<text x="164.7" y="32.7">330</text>
<text x="184.1" y="32.7">4k7</text>
<text x="214.1" y="32.7">330</text>
<text x="233.5" y="32.7">4k7</text>
<text x="263.5" y="32.7">330</text>
<text x="282.9" y="32.7">4k7</text>
<text x="311.1" y="32.7">330</text>
<text x="330.6" y="32.7">4k7</text>
<text x="360.5" y="32.7">330</text>
<text x="379.9" y="32.7">4k7</text>
<text x="18.7" y="46.8">LED 3mm</text>
<text x="18.7" y="43.7">LED1</text>
<text x="43.4" y="46.8">Photodioda</text>
<text x="43.4" y="43.7">PD1</text>
<text x="68.1" y="46.8">LED 3mm</text>
<text x="68.1" y="43.7">LED2</text>
<text x="92.8" y="46.8">Photodioda</text>
<text x="92.8" y="43.7">PD2</text>
<text x="115.7" y="46.8">LED 3mm</text>
<text x="115.7" y="43.7">LED3</text>
<text x="140.4" y="46.8">Photodioda</text>
<text x="140.4" y="43.7">PD3</text>
<text x="165.1" y="46.8">LED 3mm</text>
<text x="165.1" y="43.7">LED4</text>
<text x="189.8" y="46.8">Photodioda</text>
<text x="189.8" y="43.7">PD4</text>
<text x="214.5" y="46.8">LED 3mm</text>
<text x="214.5" y="43.7">LED5</text>
<text x="239.2" y="46.8">Photodioda</text>
<text x="239.2" y="43.7">PD5</text>
<text x="263.9" y="46.8">LED 3mm</text>
<text x="263.9" y="43.7">LED6</text>
<text x="288.6" y="46.8">Photodioda</text>
<text x="288.6" y="43.7">PD6</text>
<text x="311.5" y="46.8">LED 3mm</text>
<text x="311.5" y="43.7">LED7</text>
<text x="336.2" y="46.8">Photodioda</text>
<text x="336.2" y="43.7">PD7</text>
<text x="360.9" y="46.8">LED 3mm</text>
<text x="360.9" y="43.7">LED15</text>
<text x="385.6" y="46.8">Photodioda</text>
<text x="385.6" y="43.7">PD15</text>
<text x="18.3" y="89.2">330</text>
<text x="18.3" y="86">R8</text>
<text x="37.5" y="86">R22</text>
<text x="37.7" y="89.2">4k7</text>
<text x="66" y="89.2">330</text>
<text x="66" y="86">R9</text>
<text x="85.4" y="89.2">4k7</text>
<text x="85.4" y="86">R23</text>
<text x="115.2" y="86">R10</text>
<text x="115.4" y="89.2">330</text>
<text x="134.6" y="86">R24</text>
<text x="134.8" y="89.2">4k7</text>
<text x="164.7" y="89.2">330</text>
<text x="164.7" y="86">R11</text>
<text x="184" y="86">R25</text>
<text x="184.1" y="89.2">4k7</text>
<text x="214.1" y="89.2">330</text>
<text x="214.1" y="86">R12</text>
<text x="233.5" y="89.2">4k7</text>
<text x="233.5" y="86">R26</text>
<text x="263.5" y="89.2">330</text>
<text x="263.5" y="86">R13</text>
<text x="282.9" y="89.2">4k7</text>
<text x="282.9" y="86">R27</text>
<text x="309.2" y="86">R14</text>
<text x="309.4" y="89.2">330</text>
<text x="328.6" y="86">R28</text>
<text x="328.8" y="89.2">4k7</text>
<text x="360.3" y="86">R32</text>
<text x="360.5" y="89.2">330</text>
<text x="379.7" y="86">R31</text>
<text x="379.9" y="89.2">4k7</text>
<text x="18.7" y="100.1">LED8</text>
<text x="43.4" y="100.1">PD8</text>
<text x="66.3" y="100.1">LED9</text>
<text x="91" y="100.1">PD9</text>
<text x="115.7" y="100.1">LED10</text>
<text x="140.4" y="100.1">PD10</text>
<text x="165.1" y="100.1">LED11</text>
<text x="189.8" y="100.1">PD11</text>
<text x="214.5" y="100.1">LED12</text>
<text x="239.2" y="100.1">PD12</text>
<text x="263.9" y="100.1">LED13</text>
<text x="288.6" y="100.1">PD13</text>
<text x="309.7" y="100.1">LED14</text>
<text x="334.4" y="100.1">PD14</text>
<text x="360.9" y="100.1">LED16</text>
<text x="385.6" y="100.1">PD16</text>
<text x="18.7" y="103.3">LED 3mm</text>
<text x="43.4" y="103.3">Photodioda</text>
<text x="66.3" y="103.3">LED 3mm</text>
<text x="91" y="103.3">Photodioda</text>
<text x="115.7" y="103.3">LED 3mm</text>
<text x="140.4" y="103.3">Photodioda</text>
<text x="165.1" y="103.3">LED 3mm</text>
<text x="189.8" y="103.3">Photodioda</text>
<text x="214.5" y="103.3">LED 3mm</text>
<text x="239.2" y="103.3">Photodioda</text>
<text x="263.9" y="103.3">LED 3mm</text>
<text x="288.6" y="103.3">Photodioda</text>
<text x="309.7" y="103.3">LED 3mm</text>
<text x="334.4" y="103.3">Photodioda</text>
<text x="360.9" y="103.3">LED 3mm</text>
<text x="385.6" y="103.3">Photodioda</text>
<text x="84.3" y="141.9">CD4067BPW</text>
<text x="84.3" y="138.7">U1</text>
<text x="153.2" y="142.3">P1</text>
<text x="181.4" y="142.3">P2</text>
<text x="202.6" y="142.3">P3</text>
<text x="153.2" y="145.5">3MMHOLE</text>
<text x="181.4" y="145.5">3MMHOLE</text>
<text x="202.6" y="145.5">3MMHOLE</text>
<text x="277.2" y="153">CN1</text>
<text x="329.5" y="152.9">U18</text>
<text x="375.7" y="152.9">J1</text>
<text x="181.4" y="161.7">P5</text>
<text x="202.6" y="161.7">P4</text>
<text x="277.2" y="156.1">10PIN</text>
<text x="364.7" y="156.5">HDR-M-2.54_1x8</text>
<text x="181.4" y="164.9">3MMHOLE</text>
<text x="202.6" y="164.9">3MMHOLE</text>
<text x="181.4" y="179.3">P7</text>
<text x="202.6" y="179.3">P6</text>
<text x="181.4" y="182.6">3MMHOLE</text>
<text x="202.6" y="182.6">3MMHOLE</text>
<text x="181.4" y="202">3MMHOLE</text>
<text x="181.4" y="198.8">P9</text>
<text x="202.6" y="202">3MMHOLE</text>
<text x="202.6" y="198.8">P8</text>
<text x="181.4" y="221.4">3MMHOLE</text>
<text x="181.4" y="218.2">P11</text>
<text x="202.6" y="221.4">3MMHOLE</text>
<text x="202.6" y="218.2">P10</text>
<text x="225.5" y="232">3MMHOLE</text>
<text x="225.5" y="228.7">P15</text>
<text x="246.7" y="232">3MMHOLE</text>
<text x="246.7" y="228.7">P14</text>
<text x="181.4" y="239">3MMHOLE</text>
<text x="181.4" y="235.8">P12</text>
<text x="202.6" y="239">3MMHOLE</text>
<text x="202.6" y="235.8">P13</text>
</g>
<g font-size="3.2" fill="#00f">
<text x="59.5" y="146.2">1</text>
<text x="59.5" y="149.8">2</text>
<text x="63" y="148">COMMON/INOUT</text>
<text x="111.3" y="149.8">23</text>
<text x="59.5" y="153.3">3</text>
<text x="63" y="151.5">I7</text>
<text x="63" y="155">I6</text>
<text x="106.5" y="155">I9</text>
<text x="106.5" y="151.5">I8</text>
<text x="111.3" y="153.3">22</text>
<text x="59.5" y="156.8">4</text>
<text x="59.5" y="160.3">5</text>
<text x="63" y="158.6">I5</text>
<text x="104.5" y="158.6">I10</text>
<text x="111.3" y="160.3">20</text>
<text x="111.3" y="156.8">21</text>
<text x="256.8" y="158.6">11</text>
<text x="262.4" y="160.3">18</text>
<text x="296.5" y="160.3">7</text>
<text x="300" y="158.6">12</text>
<text x="59.5" y="163.9">6</text>
<text x="59.5" y="167.4">7</text>
<text x="63" y="162.1">I4</text>
<text x="63" y="165.6">I3</text>
<text x="104.5" y="165.6">I12</text>
<text x="104.5" y="162.1">I11</text>
<text x="111.3" y="167.4">18</text>
<text x="111.3" y="163.9">19</text>
<text x="266" y="166.4" transform="rotate(-90 266 166.4)">17</text>
<text x="269.5" y="166.4" transform="rotate(-90 269.5 166.4)">16</text>
<text x="273" y="166.4" transform="rotate(-90 273 166.4)">15</text>
<text x="276.6" y="166.4" transform="rotate(-90 276.6 166.4)">14</text>
<text x="280.1" y="166.4" transform="rotate(-90 280.1 166.4)">13</text>
<text x="283.6" y="166.4" transform="rotate(-90 283.6 166.4)">12</text>
<text x="287.2" y="166.4" transform="rotate(-90 287.2 166.4)">11</text>
<text x="290.7" y="166.4" transform="rotate(-90 290.7 166.4)">10</text>
<text x="294.2" y="166.4" transform="rotate(-90 294.2 166.4)">9</text>
<text x="297.7" y="166.4" transform="rotate(-90 297.7 166.4)">8</text>
<text x="321.6" y="164.4" transform="rotate(-90 321.6 164.4)">8</text>
<text x="325.1" y="164.4" transform="rotate(-90 325.1 164.4)">7</text>
<text x="328.6" y="164.4" transform="rotate(-90 328.6 164.4)">6</text>
<text x="332.1" y="164.4" transform="rotate(-90 332.1 164.4)">5</text>
<text x="335.7" y="164.4" transform="rotate(-90 335.7 164.4)">4</text>
<text x="339.2" y="164.4" transform="rotate(-90 339.2 164.4)">3</text>
<text x="342.7" y="164.4" transform="rotate(-90 342.7 164.4)">2</text>
<text x="346.3" y="164.8" transform="rotate(-90 346.3 164.8)">1</text>
<text x="366.5" y="162.9" transform="rotate(-90 366.5 162.9)">1</text>
<text x="370.1" y="162.9" transform="rotate(-90 370.1 162.9)">2</text>
<text x="373.6" y="162.9" transform="rotate(-90 373.6 162.9)">3</text>
<text x="377.1" y="162.9" transform="rotate(-90 377.1 162.9)">4</text>
<text x="380.6" y="162.9" transform="rotate(-90 380.6 162.9)">5</text>
<text x="384.2" y="162.9" transform="rotate(-90 384.2 162.9)">6</text>
<text x="387.7" y="162.9" transform="rotate(-90 387.7 162.9)">7</text>
<text x="391.2" y="162.9" transform="rotate(-90 391.2 162.9)">8</text>
<text x="59.5" y="170.9">8</text>
<text x="63" y="169.2">I2</text>
<text x="63" y="172.7">I1</text>
<text x="104.5" y="172.7">I14</text>
<text x="104.5" y="169.2">I13</text>
<text x="111.3" y="170.9">17</text>
<text x="264.2" y="172" transform="rotate(-90 264.2 172)">10</text>
<text x="267.8" y="169.9" transform="rotate(-90 267.8 169.9)">9</text>
<text x="271.3" y="169.9" transform="rotate(-90 271.3 169.9)">8</text>
<text x="274.8" y="169.9" transform="rotate(-90 274.8 169.9)">7</text>
<text x="278.3" y="169.9" transform="rotate(-90 278.3 169.9)">6</text>
<text x="281.9" y="169.9" transform="rotate(-90 281.9 169.9)">5</text>
<text x="285.4" y="169.9" transform="rotate(-90 285.4 169.9)">4</text>
<text x="288.9" y="169.9" transform="rotate(-90 288.9 169.9)">3</text>
<text x="292.5" y="169.9" transform="rotate(-90 292.5 169.9)">2</text>
<text x="296" y="169.9" transform="rotate(-90 296 169.9)">1</text>
<text x="57.5" y="178">10</text>
<text x="59.5" y="174.4">9</text>
<text x="63" y="176.2">I0</text>
<text x="63" y="179.7">A</text>
<text x="96.9" y="179.7">INHIBIT</text>
<text x="104.5" y="176.2">I15</text>
<text x="111.3" y="178">15</text>
<text x="111.3" y="174.4">16</text>
<text x="57.5" y="181.5">11</text>
<text x="63" y="183.3">B</text>
<text x="107.6" y="183.3">C</text>
<text x="111.3" y="185">13</text>
<text x="111.3" y="181.5">14</text>
<text x="107.4" y="186.8">D</text>
</g>
<g font-size="3.2" fill="#f00">
<text x="103.2" y="148">VCC</text>
<text x="111.3" y="146.2">24</text>
</g>
<g font-size="3.2">
<text x="57.5" y="185">12</text>
<text x="63" y="186.8">GND</text>
</g>
<g font-size="2.5" fill="#00f">
<text x="318.9" y="171.1" transform="rotate(-90 318.9 171.1)">8</text>
<text x="322.4" y="171.1" transform="rotate(-90 322.4 171.1)">7</text>
<text x="326" y="171.1" transform="rotate(-90 326 171.1)">6</text>
<text x="329.5" y="171.1" transform="rotate(-90 329.5 171.1)">5</text>
<text x="333" y="171.1" transform="rotate(-90 333 171.1)">4</text>
<text x="336.5" y="171.1" transform="rotate(-90 336.5 171.1)">3</text>
<text x="340.1" y="171.1" transform="rotate(-90 340.1 171.1)">2</text>
<text x="343.6" y="171.1" transform="rotate(-90 343.6 171.1)">1</text>
</g>
</svg>
